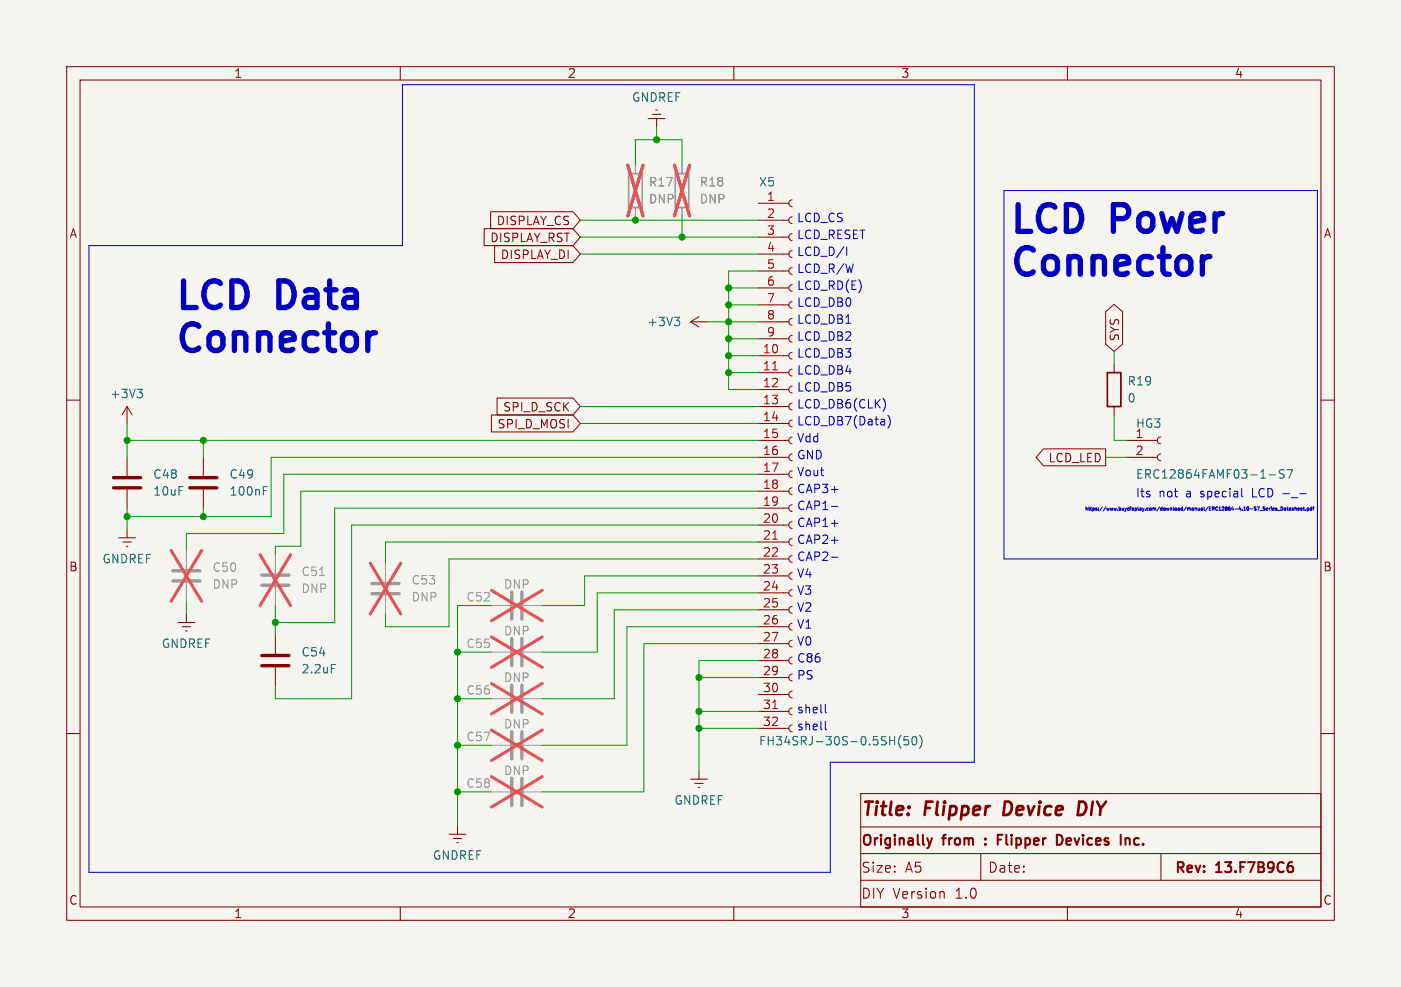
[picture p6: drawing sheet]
<svg xmlns="http://www.w3.org/2000/svg" width="210mm" height="148mm" viewBox="0 0 210 148" stroke-linecap="round" stroke-linejoin="round" font-family="sans-serif">
<path d="M0 0h210v148h-210z" fill="#f5f4ef" stroke="#f5f4ef" stroke-width=".15"/>
<g fill="none" stroke="#840000" stroke-width=".15">
<path d="M10 10h190v128h-190zM12 12h186v124h-186zM60 10v2M97.2 17.8h2.5M97.8 17.1h1.3M98.3 16.5h.3M98.4 17.8v1.3M110 10v2M160 10v2M72.6 34.3h13.3l1.1 1.3-1.1 1.2h-13.3zM73.5 31.7h12.4l1.1 1.3-1.1 1.3h-12.4zM74.1 36.8h11.8l1.1 1.3-1.1 1.3h-11.8z"/>
<path d="M113.7 38.1h4.5M113.7 35.6h4.5M113.7 33h4.5M113.7 30.5h4.5M118.7 37.6a.51 .51 0 0 0-.5 .5 .51 .51 0 0 0 .5 .5M118.7 35.1a.51 .51 0 0 0-.5 .5 .51 .51 0 0 0 .5 .5M118.7 32.5a.51 .51 0 0 0-.5 .5 .51 .51 0 0 0 .5 .5M118.7 30a.51 .51 0 0 0-.5 .5 .51 .51 0 0 0 .5 .5M10 60h2M74.5 59.7h11.4l1.1 1.3-1.1 1.2h-11.4zM103.5 48.3l1.3 .7M103.5 48.3h2.5"/>
<path d="M104.8 47.5l-1.3 .8M113.7 48.3h4.5M113.7 58.4h4.5M113.7 55.9h4.5M113.7 53.3h4.5M113.7 50.8h4.5M113.7 45.7h4.5M113.7 43.2h4.5M113.7 40.6h4.5M118.7 57.9a.51 .51 0 0 0-.5 .5 .51 .51 0 0 0 .5 .5M118.7 55.4a.51 .51 0 0 0-.5 .5 .51 .51 0 0 0 .5 .5M118.7 52.8a.51 .51 0 0 0-.5 .5 .51 .51 0 0 0 .5 .5"/>
<path d="M118.7 50.3a.51 .51 0 0 0-.5 .5 .51 .51 0 0 0 .5 .5M118.7 47.8a.51 .51 0 0 0-.5 .5 .51 .51 0 0 0 .5 .5M118.7 45.2a.51 .51 0 0 0-.5 .5 .51 .51 0 0 0 .5 .5M118.7 42.7a.51 .51 0 0 0-.5 .5 .51 .51 0 0 0 .5 .5M118.7 40.1a.51 .51 0 0 0-.5 .5 .51 .51 0 0 0 .5 .5M165.7 46.8l1.3-1.2 1.3 1.2v4.8l-1.3 1.1-1.3-1.1zM167 54.6v1.3M198 60h2M19 61v2.5M19 68.6v2.8M19 73.4v2.8M19 79.4v1.2"/>
<path d="M19 61l-.7 1.2M19 61l.8 1.2M30.5 68.6v2.8M30.5 73.4v2.8M73.7 62.2h12.2l1.1 1.3-1.1 1.3h-12.2zM113.7 78.7h4.5M113.7 76.2h4.5M113.7 73.7h4.5M113.7 71.1h4.5M113.7 68.6h4.5M113.7 66h4.5M113.7 63.5h4.5"/>
<path d="M113.7 61h4.5M118.7 78.2a.51 .51 0 0 0-.5 .5 .51 .51 0 0 0 .5 .5M118.7 75.7a.51 .51 0 0 0-.5 .5 .51 .51 0 0 0 .5 .5M118.7 73.2a.51 .51 0 0 0-.5 .5 .51 .51 0 0 0 .5 .5M118.7 70.6a.51 .51 0 0 0-.5 .5 .51 .51 0 0 0 .5 .5M118.7 68.1a.51 .51 0 0 0-.5 .5 .51 .51 0 0 0 .5 .5M118.7 65.5a.51 .51 0 0 0-.5 .5 .51 .51 0 0 0 .5 .5M118.7 63a.51 .51 0 0 0-.5 .5 .51 .51 0 0 0 .5 .5M118.7 60.5a.51 .51 0 0 0-.5 .5 .51 .51 0 0 0 .5 .5M156.4 67.3h9.3v2.6h-9.3l-1.1-1.3zM167 61v1.2M168.9 68.6h4.6"/>
<path d="M168.9 66h4.6M174 68.1a.51 .51 0 0 0-.5 .5 .51 .51 0 0 0 .5 .5M174 65.5a.51 .51 0 0 0-.5 .5 .51 .51 0 0 0 .5 .5M17.8 80.6h2.5M18.4 81.3h1.3M18.9 81.9h.3M26.7 93.3h2.5M27.3 94h1.3M27.8 94.6h.3M27.9 92.1v1.2M41.3 95.3v2.7M113.7 99.1h4.5"/>
<path d="M113.7 96.5h4.5M113.7 94h4.5M113.7 91.4h4.5M113.7 88.9h4.5M113.7 86.4h4.5M113.7 83.8h4.5M113.7 81.3h4.5M118.7 98.6a.51 .51 0 0 0-.5 .5 .51 .51 0 0 0 .5 .5M118.7 96a.51 .51 0 0 0-.5 .5 .51 .51 0 0 0 .5 .5M118.7 93.5a.51 .51 0 0 0-.5 .5 .51 .51 0 0 0 .5 .5M118.7 90.9a.51 .51 0 0 0-.5 .5 .51 .51 0 0 0 .5 .5M118.7 88.4a.51 .51 0 0 0-.5 .5 .51 .51 0 0 0 .5 .5"/>
<path d="M118.7 85.9a.51 .51 0 0 0-.5 .5 .51 .51 0 0 0 .5 .5M118.7 83.3a.51 .51 0 0 0-.5 .5 .51 .51 0 0 0 .5 .5M118.7 80.8a.51 .51 0 0 0-.5 .5 .51 .51 0 0 0 .5 .5M10 110h2M41.3 100.1v2.8M103.5 116.8h2.5M104.1 117.5h1.3M104.6 118.1h.3M104.8 115.6v1.2M113.7 109.2h4.5M113.7 106.7h4.5M113.7 104.1h4.5"/>
<path d="M113.7 101.6h4.5M118.7 108.7a.51 .51 0 0 0-.5 .5 .51 .51 0 0 0 .5 .5M118.7 106.2a.51 .51 0 0 0-.5 .5 .51 .51 0 0 0 .5 .5M118.7 103.6a.51 .51 0 0 0-.5 .5 .51 .51 0 0 0 .5 .5M118.7 101.1a.51 .51 0 0 0-.5 .5 .51 .51 0 0 0 .5 .5M129 119h69v17h-69zM198 110h2M60 136v2M67.3 125.1h2.5M67.9 125.7h1.3M68.5 126.4h.2M68.6 123.8v1.3"/>
<path d="M110 136v2M129 124h69M129 128h69M129 132h69M141.5 133.8v.9M147 128v4M160 136v2M174 128v4"/>
</g>
<path d="M139 125.7l.3 1M139.3 126.7l-.1 .3M139.7 125.7l-.4 1M147.7 126.5v.2M147.7 125.8v.1M149.6 125.9h.5M150.3 125.2h-.7v1.5M158.4 125.2a.76 .76 0 0 1 .9 .7 .76 .76 0 0 1-.9 .8M168.8 125.8h.5v.9M193.7 129.9l.1 .2v.4l-.1 .2" fill="none" stroke="#840000" stroke-width=".3"/>
<path d="M150.7 120.2l-.3 2h.5M162.5 120.3l-.7-.1-.3 2h.5l.5-.3" fill="none" stroke="#840000" stroke-width=".4"/>
<g fill="none" stroke="#9c9b98" stroke-width=".51">
<path d="M25.9 87.1h4.1M25.9 85.6h4.1M39.2 87.8h4.1M39.2 86.2h4.1M55.8 89h4M55.8 87.5h4M76.7 88.8v4M76.7 95.8v4M78.2 88.8v4M78.2 95.8v4M76.7 102.7v4.1M76.7 109.7v4.1"/>
<path d="M76.7 116.7v4.1M78.2 102.7v4.1M78.2 109.7v4.1M78.2 116.7v4.1"/>
</g>
<g fill="none" stroke="#9c9b98" stroke-width=".15">
<path d="M95.2 24.8v1.2M95.2 31.1v1.3M102.2 24.8v1.2M102.2 31.1v1.3M27.9 82.6v2.7M27.9 87.4v2.8M41.3 83.2v2.8M41.3 88v2.8M57.8 84.5v2.7M57.8 89.3v2.8M73.7 90.8h2.8M73.7 97.8h2.8"/>
<path d="M78.5 90.8h2.8M78.5 97.8h2.8M73.7 118.7h2.8M73.7 111.8h2.8M73.7 104.8h2.8M78.5 118.7h2.8M78.5 111.8h2.8M78.5 104.8h2.8"/>
</g>
<g fill="none" stroke="#e65255" stroke-width=".46">
<path d="M94.1 24.8l2.3 7.6M96.4 24.8l-2.3 7.6M101.1 24.8l2.3 7.6M103.4 24.8l-2.3 7.6M25.7 82.6l4.5 7.6M30.2 82.6l-4.5 7.6M39 83.2l4.6 7.6M43.6 83.2l-4.6 7.6M55.5 84.5l4.6 7.6M60.1 84.5l-4.6 7.6M73.7 88.5l7.6 4.6M73.7 95.5l7.6 4.6"/>
<path d="M81.3 88.5l-7.6 4.6M81.3 95.5l-7.6 4.6M73.7 116.5l7.6 4.5M73.7 109.5l7.6 4.5M73.7 102.5l7.6 4.6M81.3 116.5l-7.6 4.5M81.3 109.5l-7.6 4.5M81.3 102.5l-7.6 4.6"/>
</g>
<g fill="none" stroke="#006464" stroke-width=".15">
<path d="M20.6 58.4h.7l-.4 .4M21.1 58.8l.2 .3v.3l-.2 .2M101.1 47.6h.8l-.4 .5M101.6 48.1l.3 .2v.3l-.3 .2M39.5 73.6h.4M39.5 73h.6M190.2 71.2h1M192.5 70.5l-.5-.1-.2 .3 .1 .3 .5 .2v.4l-.2 .1-.4-.1M192.9 70.4h.9l-.6 1.3M49.7 99.6h.6M135.1 110.3a1.46 1.46 0 0 0 0 1.9M136.2 110.4h-.7v.6l.2-.1 .4 .1 .1 .2v.4l-.2 .1-.5-.1"/>
<path d="M136.8 110.6l.2-.2a.68 .68 0 0 1 .4 .7 .68 .68 0 0 1-.4 .6l-.2-.1-.1-.4zM137.8 110.3a1.46 1.46 0 0 1 0 1.9"/>
</g>
<path d="M94.2 26h2.1v5.1h-2.1zM101.2 26h2.1v5.1h-2.1z" fill="none" stroke="#9c9b98" stroke-width=".25"/>
<path d="M115.8 55.5h.7M115.8 80.9h.7M115.8 106.3h.7" fill="none" stroke="#a90000" stroke-width=".15"/>
<path d="M166 55.9h2v5.1h-2z" fill="none" stroke="#840000" stroke-width=".25"/>
<path d="M17 73.2h4.1M17 71.6h4.1M28.4 73.2h4.1M28.4 71.6h4.1M39.2 99.8h4.1M39.2 98.3h4.1" fill="none" stroke="#840000" stroke-width=".51"/>
<path d="M47.9 86.3h.7" fill="none" stroke="#939391" stroke-width=".15"/>
<g fill="none" stroke="#0000c2" stroke-width=".15">
<path d="M13.3 36.8h47v-24.1h85.7v101.6h-21.5v16.5h-111.2zM126.9 37.1v1.2M150.5 28.6h47v55.2h-47zM132.4 59.8a1.49 1.49 0 0 1 0 1.8M124.6 78.5h1M124.6 75.9h1M124.6 73.4h1M133.1 62.3a1.46 1.46 0 0 1 0 1.9M186.2 74.5h.1M190.4 76.2h.1M190.6 76v.1M190.6 76.2v.3"/>
<path d="M190.8 76.3h.2v-.1l-.2 .1v.2h.2M191.2 76.3l.2 .1-.2 .1M191.2 76.3h.1M191.4 76.2l-.2 .1M191.5 76.6h.4M192 76a.25 .25 0 0 1 .3 .3 .25 .25 0 0 1-.3 .2zM192.5 76.2h.2v.3M192.7 76.3l-.2 .1 .1 .1h.1M192.9 76.2h.2M193 76v.4l.1 .1M193.3 76.2h.1l.1 .3M193.5 76.3l-.3 .1 .1 .1h.2"/>
<path d="M193.7 76.3l.2 .1-.2 .1M193.7 76.3h.1M193.9 76.2l-.2 .1M194.1 76.2h.2v.3M194.1 76v.5M194.5 76.3h.3v-.1l-.3 .1 .1 .2h.2M194.8 74h1M195 76.3h.2v-.1l-.2 .1v.2h.2M195.4 76.2h.1M195.4 76v.4l.1 .1M195.7 76.5h.1M195.9 76.2l.3 .1-.1 .2h-.2"/>
<path d="M195.9 76.2v.5M196.6 76.2l-.2 .1v.2h.2M196.6 76v.5M196.8 76.2h.2M197 76l-.1 .1v.4M124.6 81h1M124.6 83.6h1M123.7 105.6v1.1l.2 .2M123.7 108.2v1.1l.2 .1"/>
</g>
<path d="M181.4 38.5h-.4l-.4 .2M56.3 49.9h-.4l-.4 .2" fill="none" stroke="#0000c2" stroke-width=".8"/>
<g fill="none" stroke="#009600" stroke-width=".15">
<path d="M98.4 19.1v1.9M87 35.6h26.7M87 33h26.7M87 38.1h26.7M95.2 24.8v-3.8h7v3.8M95.2 32.4v.6M102.2 32.4v3.2M106 48.3h7.7M109.2 53.3h4.5M109.2 55.9h4.5M109.2 50.8h4.5M109.2 45.7h4.5"/>
<path d="M109.2 43.2h4.5M113.7 40.6h-4.5v17.8h4.5M167 52.7v1.9M19 66h94.7M19 63.5v5.1M19 76.2v3.2M30.5 66v2.6M30.5 76.2v1.3M87 63.5h26.7M87 61h26.7M113.7 71.1h-71.2v8.9h-14.6v2.6M113.7 68.6h-73.1v8.9h-21.6"/>
<path d="M113.7 73.7h-68.6v8.2h-3.8v1.3M113.7 78.7h-61v26.1h-11.4v-1.9M113.7 76.2h-63.5v17.1h-8.9M165.7 68.6h3.2M167 62.2v3.8h1.9M27.9 90.2v1.9M41.3 90.8v4.5M68.6 97.8h5.1M73.7 90.8h-5.1v33M113.7 91.4h-21.6v13.4h-10.8M113.7 99.1h-8.9v16.5M113.7 86.4h-26.1v4.4h-6.3"/>
<path d="M113.7 81.3h-55.9v3.2M113.7 83.8h-46.4v10.2h-9.5v-1.9M113.7 96.5h-17.2v22.2h-15.2M113.7 88.9h-24.2v8.9h-8.2M113.7 94h-19.7v17.8h-12.7M68.6 104.8h5.1M68.6 118.7h5.1M68.6 111.8h5.1M104.8 109.2h8.9M104.8 101.6h8.9M104.8 106.7h8.9"/>
</g>
<g fill="#009600" stroke="#009600" stroke-width=".15">
<circle cx="104.8" cy="101.6" r=".46"/>
<circle cx="104.8" cy="109.2" r=".46"/>
<circle cx="104.8" cy="106.7" r=".46"/>
<circle cx="109.2" cy="53.3" r=".46"/>
<circle cx="109.2" cy="55.9" r=".46"/>
<circle cx="30.5" cy="66" r=".46"/>
<circle cx="30.5" cy="77.5" r=".46"/>
<circle cx="19" cy="77.5" r=".46"/>
<circle cx="41.3" cy="93.3" r=".46"/>
<circle cx="19" cy="66" r=".46"/>
<circle cx="68.6" cy="97.8" r=".46"/>
<circle cx="68.6" cy="111.8" r=".46"/>
<circle cx="68.6" cy="104.8" r=".46"/>
<circle cx="68.6" cy="118.7" r=".46"/>
<circle cx="109.2" cy="43.2" r=".46"/>
<circle cx="102.2" cy="35.6" r=".46"/>
<circle cx="109.2" cy="50.8" r=".46"/>
<circle cx="109.2" cy="45.7" r=".46"/>
<circle cx="109.2" cy="48.3" r=".46"/>
<circle cx="98.4" cy="21" r=".46"/>
<circle cx="95.2" cy="33" r=".46"/>
</g>
<g font-size="5.6" fill="#0000c2">
<text x="151.1" y="35.2">LCD</text>
<text x="167" y="35.2">Power</text>
<text x="151.1" y="41.7">Connector</text>
<text x="26" y="46.7">LCD</text>
<text x="41.9" y="46.7">Data</text>
<text x="26" y="53.1">Connector</text>
</g>
<g font-size="2.8" fill="#840000">
<text x="129" y="122.9">Title:</text>
<text x="138.7" y="122.9">Flipper</text>
<text x="151.3" y="122.9">Device</text>
<text x="163.2" y="122.9">DIY</text>
</g>
<g font-size="2.1" fill="#840000">
<text x="129" y="131.1">Size:</text>
<text x="129" y="127.2">Originally</text>
<text x="135.7" y="131.1">A5</text>
<text x="141.5" y="127.2">from</text>
<text x="148" y="131.1">Date:</text>
<text x="150.8" y="127.2">Flipper</text>
<text x="160.3" y="127.2">Devices</text>
<text x="170.4" y="127.2">Inc.</text>
<text x="176" y="131.3">Rev:</text>
<text x="182.4" y="131.3">13.F7B9C6</text>
<text x="129" y="135">DIY Version</text>
<text x="143.3" y="135">1.0</text>
</g>
<g font-size="1.8" fill="#840000">
<text x="35" y="11.9">1</text>
<text x="85" y="11.9">2</text>
<text x="135" y="11.9">3</text>
<text x="185" y="11.9">4</text>
<text x="10.3" y="35.9">A</text>
<text x="74.4" y="34">DISPLAY_CS</text>
<text x="198.4" y="35.9">A</text>
<text x="73.4" y="36.5">DISPLAY_RST</text>
<text x="75" y="39.1">DISPLAY_DI</text>
<text x="168" y="51.3" transform="rotate(-90 168 51.3)">SYS</text>
<text x="74.5" y="64.5">SPI_D_MOSI</text>
<text x="75.3" y="61.9">SPI_D_SCK</text>
<text x="157.1" y="69.5">LCD_LED</text>
<text x="10.3" y="85.9">B</text>
<text x="198.3" y="85.9">B</text>
<text x="10.3" y="135.9">C</text>
<text x="35" y="137.9">1</text>
<text x="85" y="137.9">2</text>
<text x="135" y="137.9">3</text>
<text x="185" y="137.9">4</text>
<text x="198.3" y="135.9">C</text>
</g>
<g font-size="1.8" fill="#006464">
<text x="94.6" y="15.5">GNDREF</text>
<text x="113.7" y="28.2">X5</text>
<text x="96.9" y="49.1">+3V3</text>
<text x="16.4" y="59.9">+3V3</text>
<text x="168.9" y="58">R19</text>
<text x="168.9" y="60.6">0</text>
<text x="170.2" y="64.4">HG3</text>
<text x="22.9" y="72">C48</text>
<text x="34.3" y="72">C49</text>
<text x="170.2" y="72">ERC12864FAMF03-1-S7</text>
<text x="22.9" y="74.5">10uF</text>
<text x="34.3" y="74.5">100nF</text>
<text x="15.3" y="84.7">GNDREF</text>
<text x="24.1" y="97.4">GNDREF</text>
<text x="45.1" y="98.7">C54</text>
<text x="45.1" y="101.2">2.2uF</text>
<text x="113.7" y="112">FH34SRJ-30S-0.5SH(50)</text>
<text x="101" y="120.9">GNDREF</text>
<text x="64.8" y="129.1">GNDREF</text>
</g>
<g font-size="1.8" fill="#939391">
<text x="97.2" y="28.2">R17</text>
<text x="104.8" y="28.2">R18</text>
<text x="97.2" y="30.7">DNP</text>
<text x="104.8" y="30.7">DNP</text>
<text x="31.8" y="88.5">DNP</text>
<text x="31.8" y="86">C50</text>
<text x="45.1" y="89.1">DNP</text>
<text x="45.1" y="86.6">C51</text>
<text x="61.6" y="87.9">C53</text>
<text x="75.4" y="88.5">DNP</text>
<text x="61.6" y="90.4">DNP</text>
<text x="69.8" y="90.4">C52</text>
<text x="75.4" y="95.5">DNP</text>
<text x="69.8" y="97.4">C55</text>
<text x="69.8" y="104.4">C56</text>
<text x="75.4" y="102.5">DNP</text>
<text x="69.8" y="111.4">C57</text>
<text x="75.4" y="109.4">DNP</text>
<text x="69.8" y="118.3">C58</text>
<text x="75.4" y="116.4">DNP</text>
</g>
<g font-size="1.8" fill="#a90000">
<text x="114.9" y="30.2">1</text>
<text x="114.9" y="32.8">2</text>
<text x="114.9" y="35.3">3</text>
<text x="114.9" y="37.8">4</text>
<text x="114.9" y="40.4">5</text>
<text x="114.9" y="42.9">6</text>
<text x="114.9" y="45.5">7</text>
<text x="114.3" y="53.1">10</text>
<text x="114.9" y="48">8</text>
<text x="114.9" y="50.5">9</text>
<text x="114.3" y="55.6">11</text>
<text x="114.3" y="58.2">12</text>
<text x="114.3" y="60.7">13</text>
<text x="114.3" y="63.2">14</text>
<text x="114.3" y="65.8">15</text>
<text x="170.1" y="65.8">1</text>
<text x="114.3" y="68.3">16</text>
<text x="114.3" y="70.9">17</text>
<text x="170.1" y="68.3">2</text>
<text x="114.3" y="73.4">18</text>
<text x="114.3" y="75.9">19</text>
<text x="114.3" y="78.5">20</text>
<text x="114.3" y="81">21</text>
<text x="114.3" y="83.6">22</text>
<text x="114.3" y="86.1">23</text>
<text x="114.3" y="88.6">24</text>
<text x="114.3" y="91.2">25</text>
<text x="114.3" y="93.7">26</text>
<text x="114.3" y="96.3">27</text>
<text x="114.3" y="98.8">28</text>
<text x="114.3" y="101.3">29</text>
<text x="114.3" y="103.9">30</text>
<text x="114.3" y="106.4">31</text>
<text x="114.3" y="109">32</text>
</g>
<g font-size="1.8" fill="#0000c2">
<text x="119.4" y="33.4">LCD_CS</text>
<text x="119.4" y="35.9">LCD_RESET</text>
<text x="119.4" y="41">LCD_R/W</text>
<text x="119.4" y="38.5">LCD_D/I</text>
<text x="119.4" y="43.6">LCD_RD(E)</text>
<text x="119.4" y="46.1">LCD_DB0</text>
<text x="119.4" y="53.7">LCD_DB3</text>
<text x="119.4" y="51.2">LCD_DB2</text>
<text x="119.4" y="48.6">LCD_DB1</text>
<text x="119.4" y="56.3">LCD_DB4</text>
<text x="119.4" y="58.8">LCD_DB5</text>
<text x="119.4" y="61.3">LCD_DB6(CLK)</text>
<text x="119.4" y="63.9">LCD_DB7(Data)</text>
<text x="119.4" y="71.5">Vout</text>
<text x="119.4" y="69">GND</text>
<text x="119.4" y="66.4">Vdd</text>
<text x="119.4" y="76.6">CAP1-</text>
<text x="119.4" y="74">CAP3+</text>
<text x="170.2" y="74.7">Its</text>
<text x="173.7" y="74.7">not</text>
<text x="177.9" y="74.7">a</text>
<text x="180.2" y="74.7">special</text>
<text x="188.2" y="74.7">LCD -_-</text>
<text x="119.4" y="79.1">CAP1+</text>
<text x="119.4" y="81.7">CAP2+</text>
<text x="119.4" y="89.3">V3</text>
<text x="119.4" y="84.2">CAP2-</text>
<text x="119.4" y="86.7">V4</text>
<text x="119.4" y="91.8">V2</text>
<text x="119.4" y="94.4">V1</text>
<text x="119.4" y="99.4">C86</text>
<text x="119.4" y="102">PS</text>
<text x="119.4" y="96.9">V0</text>
<text x="119.4" y="107.1">shell</text>
<text x="119.4" y="109.6">shell</text>
</g>
<text font-size=".7" fill="#0000c2" x="162.6" y="76.6">https://www.buydisplay.com/download/manual/ERC12864-4.10-S7_Series_Datasheet.pdf</text>
</svg>
